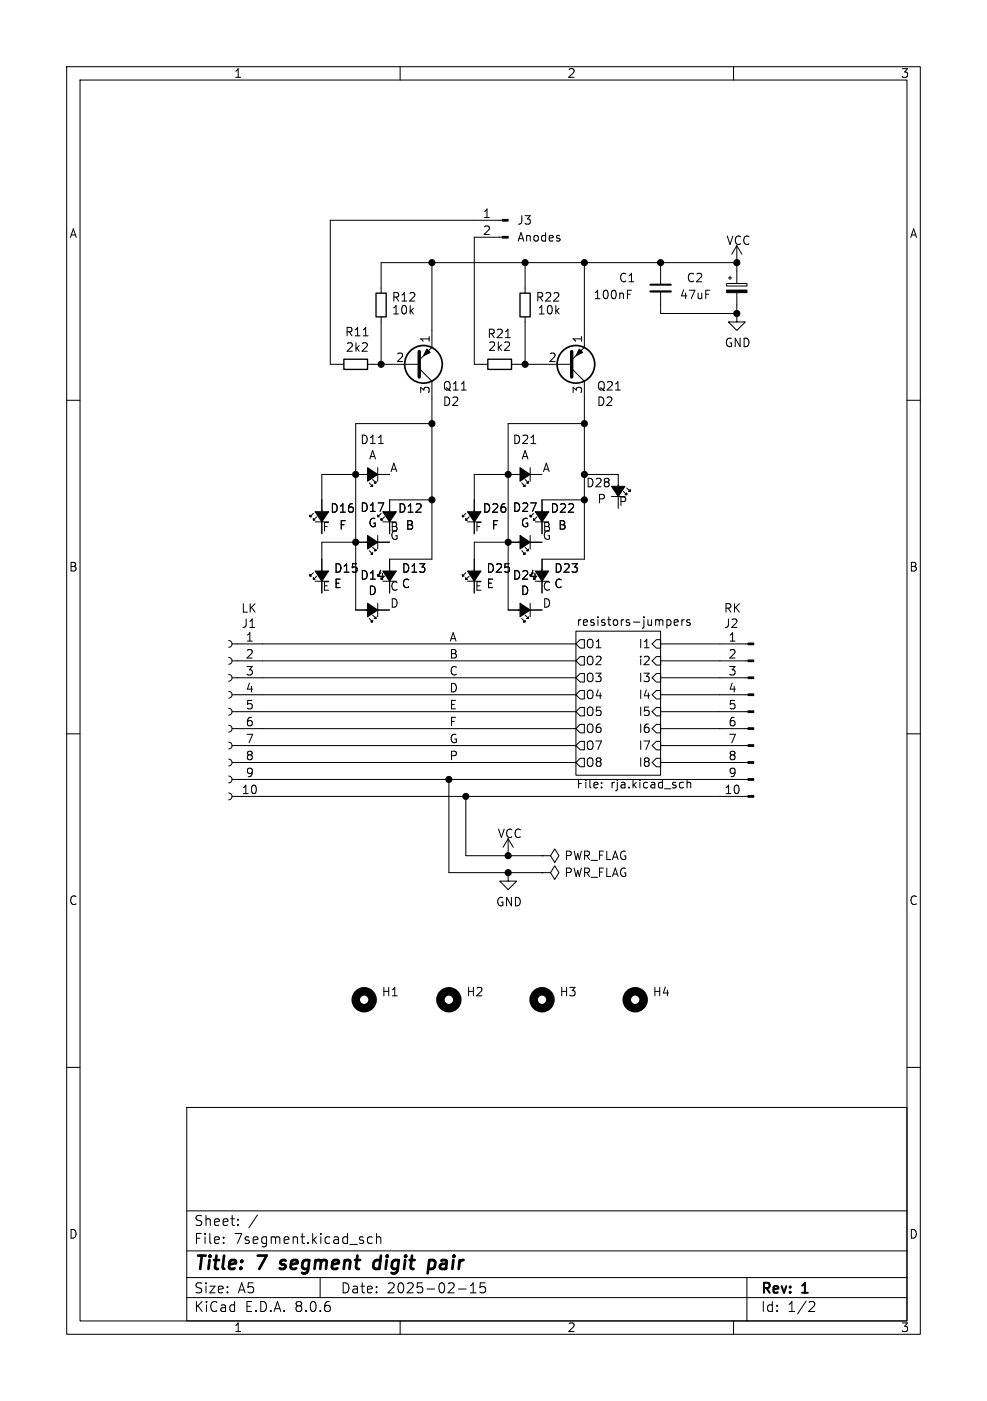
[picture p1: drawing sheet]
<svg xmlns="http://www.w3.org/2000/svg" width="148mm" height="210mm" viewBox="0 0 148 210" stroke-linecap="round" stroke-linejoin="round" font-family="sans-serif">
<g fill="none" stroke="#000" stroke-width=".15">
<path d="M10 10h128v190h-128zM12 12h124v186h-124zM60 10v2M110 10v2M64.8 39.4v12.7l-1.9 1.9M75.3 33h-25.8v21.6h2.1M75.3 35.6h-4.2v19h2.1M78.7 39.4v4.5M87.6 39.4v12.7l-1.9 1.9M99.1 39.4v3.3M110.5 39.4h.1M110.5 36.8l-.8 1.3"/>
<path d="M110.5 36.8v5.7M110.5 36.8l.8 1.3M110.5 39.4h-53.4v4.5M10 60h2M54.5 50.3h.7M55.1 54.6h7.8M57.1 47.5v7.1M62.9 55.2l1.9 2v26.6h-6.4v3.3M75.8 50.6h.7M76.7 54.6h9M78.7 47.5v7.1M85.7 55.2l1.9 2v26.6h-6.3v3.3"/>
<path d="M94.1 44.1h.4M94.1 43.5h.6M99.1 43.7v3.3h11.4M109 42.5h3v.4h-3zM109.2 41.7h.5M109.5 41.4v.5M110.5 47v1.3h1.3l-1.3 1.2-1.3-1.2h1.3M110.5 47h.1M110.5 43.9v3.1M136 60h2M47 77l-.5 .5v-.3v.3h.2M47.2 78.2h2.1"/>
<path d="M47.5 77.5l-.5 .5v-.3v.3h.2M55.4 72.4l.5 .5h-.3h.3v-.3M55.9 71.9l.5 .5h-.3h.3v-.3M56.6 70.1v2M56.8 66.5h.7M57.4 78.2h2M57.7 77.5l-.6 .5v-.3v.3h.3M58.4 71.1h-10.1v7.1M64.8 63.5h-11.5v27.9h5.1M64.8 74.9h-6.4v3.3M69.8 77l-.5 .5v-.3v.3h.3M70.1 78.2h2"/>
<path d="M70.4 77.5l-.6 .5v-.3v.3h.3M78.2 72.4l.5 .5h-.2h.2v-.3M78.7 71.9l.5 .5h-.2h.2v-.3M79.5 70.1v2M79.6 66.5h.7M80.3 78.2h2M80.5 77.5l-.5 .5v-.3v.3h.3M81.3 71.1h-10.2v7.1M87.6 74.9h-6.3v3.3M87.6 71.1h5.1v3.3M87.6 63.5h-11.4v27.9h5.1M91.7 74.4h2"/>
<path d="M93.5 73.7l.5 .5v-.3v.3h-.3M94 73.2l.5 .5v-.3v.3h-.3M34.3 98.6a.51 .51 0 0 1 .5 .5 .51 .51 0 0 1-.5 .5M34.3 96a.51 .51 0 0 1 .5 .5 .51 .51 0 0 1-.5 .5M34.8 99.1h51.6M34.8 96.5h51.6M47 85.9l-.5 .5v-.3v.3h.2M47.2 87.1h2.1M47.5 86.4l-.5 .5v-.3v.3h.2M55.4 92.7l.5 .5h-.3h.3v-.2M55.4 82.6l.5 .5h-.3h.3v-.3M55.9 92.2l.5 .5h-.3h.3v-.2"/>
<path d="M55.9 82l.5 .6h-.3h.3v-.3M56.6 80.3v2M56.6 90.4v2.1M57.4 87.1h2M58.4 81.3h-10.1v5.8M69.8 85.9l-.5 .5v-.3v.3h.3M70.1 87.1h2M70.4 86.4l-.6 .5v-.3v.3h.3M78.2 92.7l.5 .5h-.2h.2v-.2M78.2 82.6l.5 .5h-.2h.2v-.3M78.7 92.2l.5 .5h-.2h.2v-.2M78.7 82l.5 .6h-.2h.2v-.3"/>
<path d="M79.5 80.3v2M79.5 90.4v2.1M80.3 87.1h2M81.3 81.3h-10.2v5.8M86.4 94.6h12.7v21.6h-12.7zM87 98.4h.6v1.3h-.6l-.6-.6zM87 95.9h.6v1.3h-.6l-.6-.7zM97.8 96.5l.6-.6h.7v1.3h-.7zM98.4 98.4h.7v1.3h-.7l-.6-.6zM99.1 99.1h13.1M99.1 96.5h13.1M100.4 92.9l.2 .2v.4l-.2 .2"/>
<path d="M101.1 93.3l.6-.1-.1-.2-.3-.1-.2 .2 .1 .6h.4M102.2 92.9v.8M102.6 92.9l-.2 .1-.2 .1M103.5 93l-.3-.1-.2 .2v.2l.5 .1v.3h-.5M10 110h2M34.3 118.9a.51 .51 0 0 1 .5 .5 .51 .51 0 0 1-.5 .5M34.3 116.3a.51 .51 0 0 1 .5 .5 .51 .51 0 0 1-.5 .5M34.3 113.8a.51 .51 0 0 1 .5 .5 .51 .51 0 0 1-.5 .5M34.3 111.3a.51 .51 0 0 1 .5 .5 .51 .51 0 0 1-.5 .5M34.3 108.7a.51 .51 0 0 1 .5 .5 .51 .51 0 0 1-.5 .5M34.3 106.2a.51 .51 0 0 1 .5 .5 .51 .51 0 0 1-.5 .5M34.3 103.6a.51 .51 0 0 1 .5 .5 .51 .51 0 0 1-.5 .5"/>
<path d="M34.3 101.1a.51 .51 0 0 1 .5 .5 .51 .51 0 0 1-.5 .5M34.8 119.4h77.4M34.8 116.8h77.4M34.8 114.3h51.6M34.8 111.8h51.6M34.8 109.2h51.6M34.8 106.7h51.6M34.8 104.1h51.6M34.8 101.6h51.6M67.3 116.8v14h14M69.8 119.4v8.9h11.5M87 101h.6v1.2h-.6l-.6-.6z"/>
<path d="M87 103.5h.6v1.3h-.6l-.6-.7zM87 106h.6v1.3h-.6l-.6-.6zM87 108.6h.6v1.3h-.6l-.6-.7zM87 111.1h.6v1.3h-.6l-.6-.6zM87 113.7h.6v1.2h-.6l-.6-.6zM90.2 118v.1M90.2 117.3v.1M97.8 104.1l.6-.6h.7v1.3h-.7zM97.8 114.3l.6-.6h.7v1.2h-.7zM98.4 101h.7v1.2h-.7l-.6-.6zM98.4 106h.7v1.3h-.7l-.6-.6zM98.4 108.6h.7v1.3h-.7l-.6-.7z"/>
<path d="M98.4 111.1h.7v1.3h-.7l-.6-.6zM99.1 114.3h13.1M99.1 111.8h13.1M99.1 109.2h13.1M99.1 106.7h13.1M99.1 104.1h13.1M99.1 101.6h13.1M102.4 117.3h.1M102.5 118.1h-.1M103 116.8v1.3M103 117.4l.2-.1h.3l.1 .8M136 110h2"/>
<path d="M76.2 128.3h.1M76.2 130.8v1.3h1.3l-1.3 1.3-1.3-1.3h1.3M76.2 130.8h.1M76.2 125.7l-.8 1.3M76.2 125.7v2.6M76.2 125.7l.8 1.3M81.3 128.3h1.2l.7-1 .6 1-.6 1-.7-1M81.3 128.3h.1M81.3 130.8h1.2l.7-1 .6 1-.6 1-.7-1M81.3 130.8h.1M10 160h2M136 160h2"/>
<path d="M28 166h108v32h-108zM28 194.5h108M28 191.5h108M28 187.5h108M28 181.5h108M33.5 186.3v.1M33.5 185.5v.1M35.7 183.6v.1M35.7 182.8v.1M38.6 182.1l-1.3 2M48 191.5v3M55.8 185.5l-.4-.1-.3 .3v.4l.1 .2h.6"/>
<path d="M56.5 185.5a.37 .37 0 0 1 .6 .1v.8M56.5 184.9v1.5M60 198v2M68.7 193.2h1.2M70.5 193.8h.9M70.5 192.7l.5-.4v1.5M72 192.3v.7l.2-.1h.5l.1 .3v.3l-.3 .3h-.3l-.2-.1M110 198v2M112 191.5v6.5M121.5 195.1l.5 .1a.41 .41 0 0 1 .1 .5l-.9 .9h1"/>
</g>
<path d="M41.9 190.1l.2 .1M42.2 189l-.2 .3 .1 .1M57 189a.66 .66 0 0 0-1 .3v.5l.1 .3 .2 .1 .6-.1M57.1 188.2l-.2 2M64.6 188.9l.5 .1 .2 .3-.1 .5-.4 .4" fill="none" stroke="#000" stroke-width=".4"/>
<path d="M51.6 53.8h3.5v1.6h-3.5zM56.4 43.9h1.5v3.6h-1.5zM73.2 53.8h3.5v1.6h-3.5zM78 43.9h1.5v3.6h-1.5z" fill="none" stroke="#000" stroke-width=".2"/>
<g fill="#000" stroke="#000" stroke-width=".15">
<path d="M75.3 35.4h.9v.3h-.9zM75.3 32.9h.9v.2h-.9zM64 52.3l.5 .5-1 .5zM86.9 52.3l.5 .5-1 .5zM109 43.5h3v.4h-3zM47.2 76.7h2.1l-1 1.5zM55.1 70.1l1.5 1-1.5 1zM57.4 76.7h2l-1 1.5zM70.1 76.7h2l-1 1.5zM78 70.1l1.5 1-1.5 1zM80.3 76.7h2l-1 1.5zM91.7 72.9h2l-1 1.5z"/>
<path d="M47.2 85.6h2.1l-1 1.5zM55.1 90.4l1.5 1-1.5 1.1zM55.1 80.3l1.5 1-1.5 1zM57.4 85.6h2l-1 1.5zM70.1 85.6h2l-1 1.5zM78 90.4l1.5 1-1.5 1.1zM78 80.3l1.5 1-1.5 1zM80.3 85.6h2l-1 1.5zM112.2 98.9h.8v.3h-.8zM112.2 96.4h.8v.2h-.8zM112.2 119.3h.8v.2h-.8zM112.2 116.7h.8v.3h-.8z"/>
<path d="M112.2 114.2h.8v.2h-.8zM112.2 111.6h.8v.3h-.8zM112.2 109.1h.8v.2h-.8zM112.2 106.6h.8v.2h-.8zM112.2 104h.8v.3h-.8zM112.2 101.5h.8v.2h-.8z"/>
<circle cx="64.8" cy="39.4" r=".46"/>
<circle cx="78.7" cy="39.4" r=".46"/>
<circle cx="87.6" cy="39.4" r=".46"/>
<circle cx="99.1" cy="39.4" r=".46"/>
<circle cx="110.5" cy="39.4" r=".46"/>
<circle cx="57.1" cy="54.6" r=".46"/>
<circle cx="78.7" cy="54.6" r=".46"/>
<circle cx="110.5" cy="47" r=".46"/>
<circle cx="53.3" cy="71.1" r=".46"/>
<circle cx="64.8" cy="63.5" r=".46"/>
<circle cx="64.8" cy="74.9" r=".46"/>
<circle cx="76.2" cy="71.1" r=".46"/>
<circle cx="87.6" cy="63.5" r=".46"/>
<circle cx="87.6" cy="74.9" r=".46"/>
<circle cx="87.6" cy="71.1" r=".46"/>
<circle cx="53.3" cy="81.3" r=".46"/>
<circle cx="76.2" cy="81.3" r=".46"/>
<circle cx="67.3" cy="116.8" r=".46"/>
<circle cx="69.8" cy="119.4" r=".46"/>
<circle cx="76.2" cy="130.8" r=".46"/>
<circle cx="76.2" cy="128.3" r=".46"/>
</g>
<path d="M62.9 52.7v3.8M85.7 52.7v3.8" fill="none" stroke="#000" stroke-width=".51"/>
<g fill="none" stroke="#000" stroke-width=".25">
<circle cx="63.5" cy="54.6" r="2.82"/>
<circle cx="86.4" cy="54.6" r="2.82"/>
</g>
<path d="M97.5 43.7h3.1" fill="none" stroke="#000" stroke-width=".33"/>
<path d="M97.5 42.7h3.1" fill="none" stroke="#000" stroke-width=".3"/>
<g fill="none" stroke="#000" stroke-width="1.3">
<circle cx="54.6" cy="149.9" r="1.27"/>
<circle cx="67.3" cy="149.9" r="1.27"/>
<circle cx="81.3" cy="149.9" r="1.27"/>
<circle cx="95.2" cy="149.9" r="1.27"/>
</g>
<g font-size="2.8">
<text x="29" y="190.9">Title:</text>
<text x="38.7" y="190.9">7</text>
<text x="42.9" y="190.9">segment</text>
<text x="57.7" y="190.9">digit</text>
<text x="66.7" y="190.9">pair</text>
</g>
<g font-size="2.1">
<text x="29" y="184">Sheet:</text>
<text x="29" y="186.7">File:</text>
<text x="35.1" y="186.7">7segment.kicad_sch</text>
<text x="29" y="196.9">KiCad</text>
<text x="29" y="194.1">Size:</text>
<text x="35.7" y="194.1">A5</text>
<text x="36.7" y="196.9">E.D.A.</text>
<text x="44.3" y="196.9">8.0.6</text>
<text x="51" y="194.1">Date:</text>
<text x="58" y="194.1">2025-02-15</text>
<text x="114" y="194.3">Rev:</text>
<text x="114" y="196.9">Id:</text>
<text x="118.1" y="196.9">1/2</text>
<text x="120.4" y="194.3">1</text>
</g>
<g font-size="1.8">
<text x="35" y="11.9">1</text>
<text x="85" y="11.9">2</text>
<text x="135" y="11.9">3</text>
<text x="10.3" y="35.9">A</text>
<text x="72.3" y="32.8">1</text>
<text x="72.3" y="35.3">2</text>
<text x="77.5" y="33.9">J3</text>
<text x="136.3" y="35.9">A</text>
<text x="77.5" y="36.4">Anodes</text>
<text x="108.8" y="36.9">VCC</text>
<text x="58.7" y="45.4">R12</text>
<text x="58.7" y="47.3">10k</text>
<text x="80.2" y="45.4">R22</text>
<text x="80.5" y="47.3">10k</text>
<text x="88.9" y="45.1">100nF</text>
<text x="92.7" y="42.5">C1</text>
<text x="101.9" y="45.1">47uF</text>
<text x="102.9" y="42.5">C2</text>
<text x="51.6" y="50.6">R11</text>
<text x="51.8" y="52.9">2k2</text>
<text x="64.5" y="51.5" transform="rotate(-90 64.5 51.5)">1</text>
<text x="73" y="50.9">R21</text>
<text x="73.1" y="52.8">2k2</text>
<text x="87.4" y="51.5" transform="rotate(-90 87.4 51.5)">1</text>
<text x="108.6" y="52.2">GND</text>
<text x="59.3" y="54.4">2</text>
<text x="64.5" y="59.1" transform="rotate(-90 64.5 59.1)">3</text>
<text x="66.3" y="58.8">Q11</text>
<text x="82.2" y="54.4">2</text>
<text x="87.4" y="59.1" transform="rotate(-90 87.4 59.1)">3</text>
<text x="89.4" y="58.8">Q21</text>
<text x="66.3" y="61.1">D2</text>
<text x="89.4" y="61.1">D2</text>
<text x="53.9" y="66.8">D11</text>
<text x="55.2" y="69.1">A</text>
<text x="58.4" y="70.9">A</text>
<text x="76.8" y="66.8">D21</text>
<text x="78.1" y="69.1">A</text>
<text x="81.3" y="70.9">A</text>
<text x="49.4" y="77.1">D16</text>
<text x="53.9" y="76.9">D17</text>
<text x="59.6" y="77.1">D12</text>
<text x="72.3" y="77.1">D26</text>
<text x="76.8" y="76.9">D27</text>
<text x="82.5" y="77.1">D22</text>
<text x="87.8" y="73.3">D28</text>
<text x="89.5" y="75.7">P</text>
<text x="92.7" y="75.9">P</text>
<text x="48.3" y="79.7">F</text>
<text x="50.8" y="79.6">F</text>
<text x="55.1" y="79.2">G</text>
<text x="58.4" y="79.7">B B</text>
<text x="58.4" y="81">G</text>
<text x="60.7" y="79.6">B</text>
<text x="71.1" y="79.7">F</text>
<text x="73.6" y="79.6">F</text>
<text x="78" y="79.2">G</text>
<text x="81.3" y="79.7">B B</text>
<text x="81.3" y="81">G</text>
<text x="83.6" y="79.6">B</text>
<text x="10.3" y="85.9">B</text>
<text x="48.3" y="88.6">E E</text>
<text x="50" y="86.1">D15</text>
<text x="50" y="88.4">E</text>
<text x="53.9" y="87.1">D14</text>
<text x="55.1" y="89.4">D</text>
<text x="58.4" y="88.6">C C</text>
<text x="60.2" y="86.1">D13</text>
<text x="60.2" y="88.4">C</text>
<text x="71.1" y="88.6">E E</text>
<text x="72.9" y="86.1">D25</text>
<text x="72.9" y="88.4">E</text>
<text x="76.8" y="87.1">D24</text>
<text x="78" y="89.4">D</text>
<text x="81.3" y="88.6">C C</text>
<text x="83" y="86.1">D23</text>
<text x="83" y="88.4">C</text>
<text x="136.3" y="85.9">B</text>
<text x="36.1" y="92">LK</text>
<text x="36.1" y="94.3">J1</text>
<text x="58.4" y="91.2">D</text>
<text x="81.3" y="91.2">D</text>
<text x="86.4" y="93.9">resistors-jumpers</text>
<text x="108.5" y="94.3">J2</text>
<text x="108.5" y="92">RK</text>
<text x="36.8" y="96.3">1</text>
<text x="36.8" y="98.8">2</text>
<text x="36.8" y="101.3">3</text>
<text x="67.3" y="101.3">C</text>
<text x="67.3" y="98.8">B</text>
<text x="67.3" y="96.3">A</text>
<text x="87.7" y="99.9">O2</text>
<text x="87.7" y="97.4">O1</text>
<text x="95.7" y="99.9">i2</text>
<text x="95.7" y="97.4">I1</text>
<text x="109.1" y="96.3">1</text>
<text x="109.1" y="98.8">2</text>
<text x="109.1" y="101.3">3</text>
<text x="36.8" y="103.9">4</text>
<text x="36.8" y="106.4">5</text>
<text x="67.3" y="106.4">E</text>
<text x="67.3" y="103.9">D</text>
<text x="87.7" y="102.5">O3</text>
<text x="87.7" y="105">O4</text>
<text x="87.7" y="107.5">O5</text>
<text x="95.7" y="102.5">I3</text>
<text x="95.7" y="107.5">I5</text>
<text x="95.7" y="105">I4</text>
<text x="109.1" y="103.9">4</text>
<text x="109.1" y="106.4">5</text>
<text x="36.8" y="109">6</text>
<text x="36.8" y="111.5">7</text>
<text x="67.3" y="111.5">G</text>
<text x="67.3" y="109">F</text>
<text x="87.7" y="110.1">O6</text>
<text x="87.7" y="112.6">O7</text>
<text x="95.7" y="110.1">I6</text>
<text x="95.7" y="112.6">I7</text>
<text x="109.1" y="109">6</text>
<text x="109.1" y="111.5">7</text>
<text x="36.2" y="119.1">10</text>
<text x="36.8" y="114">8</text>
<text x="36.8" y="116.6">9</text>
<text x="67.3" y="114">P</text>
<text x="86.4" y="118.5">File:</text>
<text x="87.7" y="115.2">O8</text>
<text x="91.6" y="118.5">rja.kicad_sch</text>
<text x="95.7" y="115.2">I8</text>
<text x="108.5" y="119.1">10</text>
<text x="109.1" y="114">8</text>
<text x="109.1" y="116.6">9</text>
<text x="74.5" y="125.8">VCC</text>
<text x="84.5" y="129.1">PWR_FLAG</text>
<text x="84.5" y="131.7">PWR_FLAG</text>
<text x="10.3" y="135.9">C</text>
<text x="74.3" y="136.1">GND</text>
<text x="136.3" y="135.9">C</text>
<text x="57.2" y="149.6">H1</text>
<text x="69.9" y="149.6">H2</text>
<text x="83.8" y="149.6">H3</text>
<text x="97.8" y="149.6">H4</text>
<text x="10.3" y="185.9">D</text>
<text x="136.3" y="185.9">D</text>
<text x="35" y="199.9">1</text>
<text x="85" y="199.9">2</text>
<text x="135" y="199.9">3</text>
</g>
</svg>
